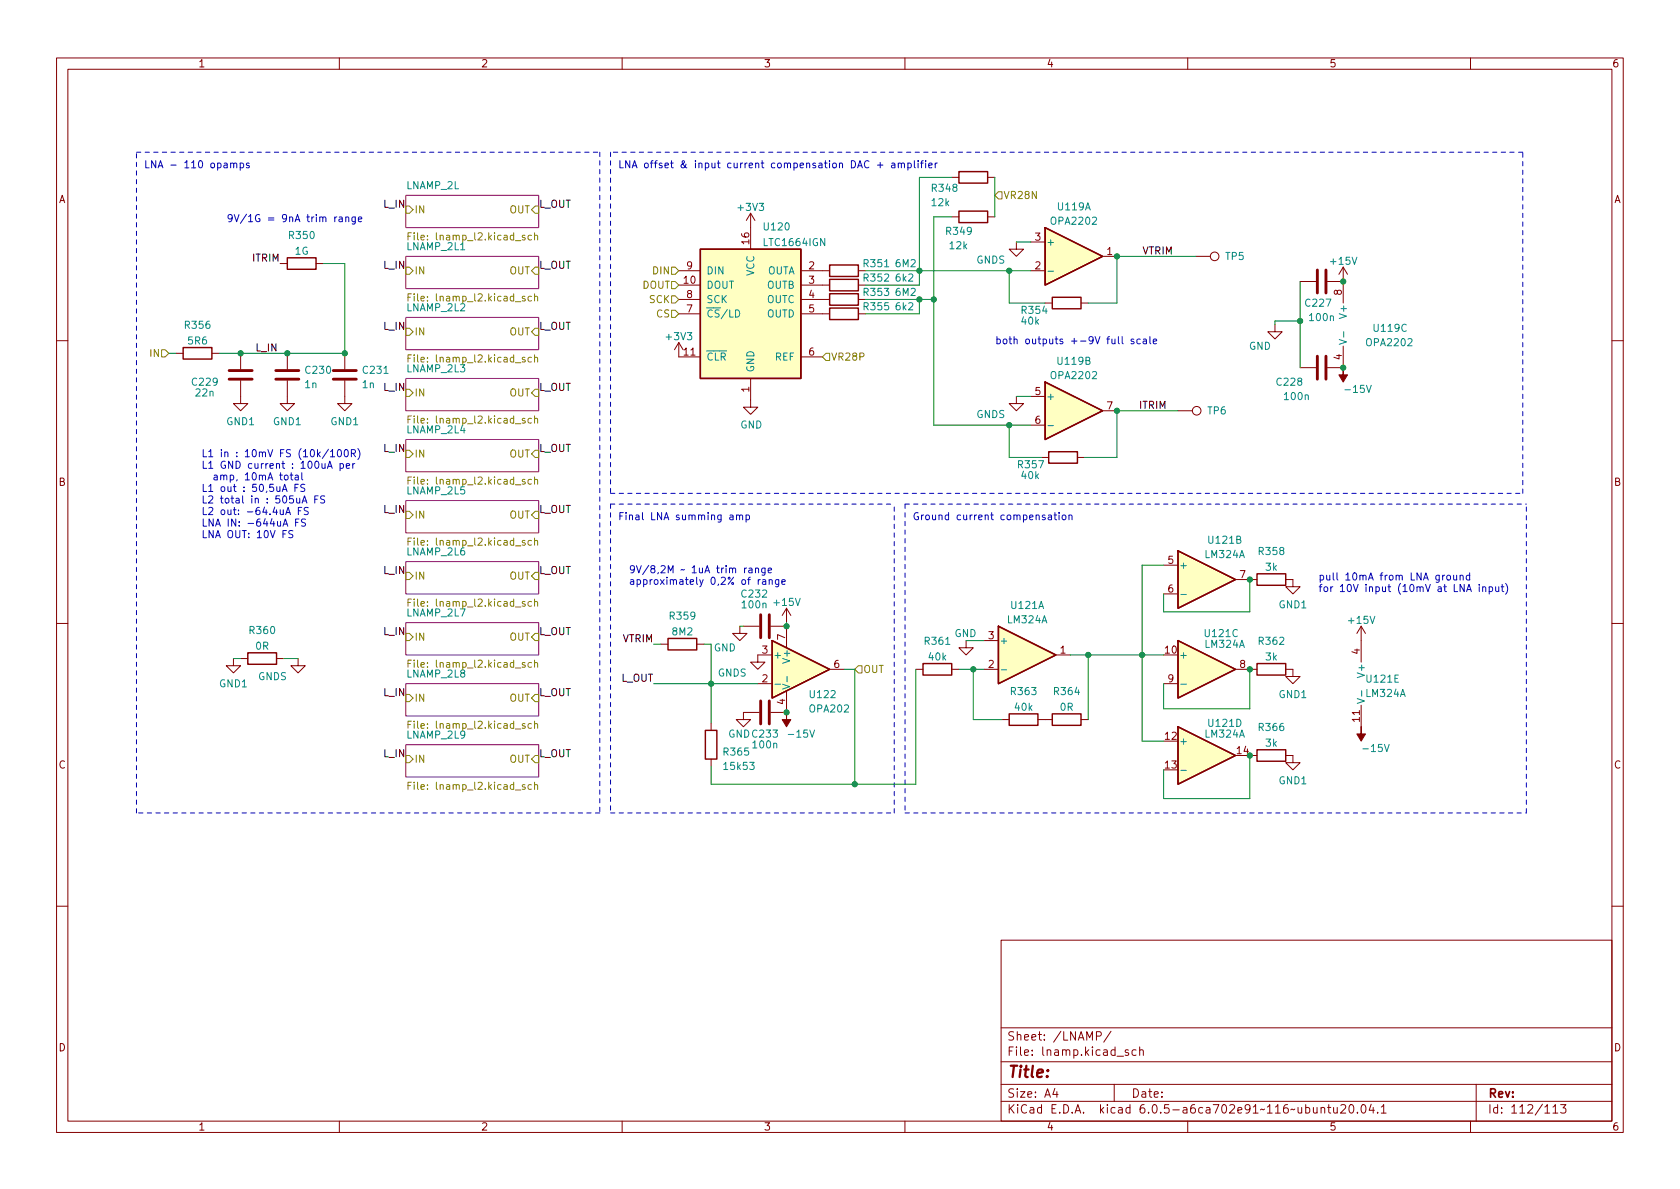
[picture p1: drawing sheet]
<svg xmlns="http://www.w3.org/2000/svg" width="297mm" height="210mm" viewBox="0 0 297 210" stroke-linecap="round" stroke-linejoin="round" font-family="sans-serif">
<g fill="none" stroke="#840000" stroke-width=".18">
<path d="M10 10.2h277v190.1h-277zM12 12.2h273v186.1h-273zM60 10.2v2M110 10.2v2M160 10.2v2M210 10.2v2M260 10.2v2M132.7 37.7l-.7 1.3M132.7 37.7v6.4M132.7 37.7l.8 1.3M168.3 38.3h1.2M168.3 31.4h1.2"/>
<path d="M174.6 38.3h1.3M174.6 31.4h1.3M49.5 46.6h1.3M55.9 46.6h1.2M120 47.9h3.8M120 50.4h3.8M120 53h3.8M120 55.5h3.8M141.6 47.9h5.1M141.6 50.4h5.1M141.6 53h5.1M141.6 55.5h5.1"/>
<path d="M151.8 47.9h1.2M151.8 50.4h1.2M151.8 53h1.2M151.8 55.5h1.2M179.7 42.8v1.3h1.3l-1.3 1.2-1.3-1.2h1.3M182.2 47.9h2.6M182.2 42.8h2.6M184.8 53.6h1.3M191.1 53.6h1.3M194.9 45.3h2.6M211.5 45.3h2.5M225.4 57.4v1.3h1.3l-1.3 1.2-1.2-1.2h1.2"/>
<path d="M229.9 49.8h2.8M234.7 49.8h2.8M237.5 47.2l-.8 1.3M237.5 47.2v6.4M237.5 47.2l.8 1.3M10 60.2h2M31.1 62.5h1.3M37.5 62.5h1.2M42.5 67.3v4.1h1.3l-1.3 1.2-1.2-1.2h1.2M42.5 62.5v2.8M50.8 67.3v4.1h1.3l-1.3 1.2-1.3-1.2h1.3M50.8 62.5v2.8"/>
<path d="M61 67.3v4.1h1.2l-1.2 1.2-1.3-1.2h1.3M61 62.5v2.8M120 60.6l-.7 1.2M120 60.6v2.5h3.8M120 60.6l.8 1.2M132.7 66.9v5.1h1.3l-1.3 1.3-1.3-1.3h1.3M141.6 63.1h3.8M179.7 70.1v1.3h1.3l-1.3 1.2-1.3-1.2h1.3M182.2 70.1h2.6M182.2 75.2h2.6M194.9 72.6h2.6M208.3 72.6h2.5"/>
<path d="M229.9 65h2.8M237.5 61.2v3.8h-2.8M285 60.2h2M184.1 80.9h1.3M190.5 80.9h1.3M205.7 99.9h2.6M10 110.2h2M41.3 116.5v1.2h1.2l-1.2 1.3-1.3-1.3h1.3M42.5 116.5h1.3M48.9 116.5h1.3M52.7 116.5v1.2h1.3l-1.3 1.3-1.3-1.3h1.3M116.8 113.9h1.3"/>
<path d="M123.2 113.9h1.3M130.8 110.7v1.3h1.3l-1.3 1.3-1.3-1.3h1.3M131.4 110.7h2.8M136.3 110.7h2.8v3.8M136.5 115.8h-2.5v1.3h1.3l-1.3 1.3-1.3-1.3h1.3M139.1 107.6l-.8 1.2M139.1 107.6v2.5M139.1 107.6l.7 1.2M146.7 118.4h2.5M161.9 118.4h1.3M168.3 118.4h1.2M170.8 113.3v1.2h1.3l-1.3 1.3-1.3-1.3h1.3"/>
<path d="M174 118.4h2.5M174 113.3h2.5M186.7 115.8h2.5M205.7 105h2.6M218.4 118.4h3.8M218.4 102.5h3.8M227.3 102.5h1.3v1.3h1.3l-1.3 1.2-1.3-1.2h1.3M227.3 118.4h1.3v1.2h1.3l-1.3 1.3-1.3-1.3h1.3M240.7 110.7v6.4M240.7 110.7l-.8 1.3M240.7 110.7l.7 1.3M285 110.2h2"/>
<path d="M125.7 127.9v1.3M125.7 134.2v1.3M134 120.9h2.5M134.2 126h-2.8v1.2h1.3l-1.3 1.3-1.2-1.3h1.2M139.1 122.2v3.8h-2.8M177.2 127.2h1.2M183.5 127.2h2.6M191.1 127.2h1.3M205.7 120.9h2.6M221 133.6h1.2M227.3 133.6h1.3v1.3h1.3l-1.3 1.2-1.3-1.2h1.3M240.7 124.7v3.8"/>
<path d="M10 160.2h2M177 166.3h108v32h-108zM285 160.2h2M60 198.3v2M110 198.3v2M160 198.3v2M177 194.8h108M177 191.8h108M177 187.8h108M177 181.8h108M186.5 192.5l-.4 1h1M186.9 193v1"/>
<path d="M193.9 183.2l.7-.1 .1-.2-.1-.3-.2-.2h-.5v1.5M196.4 182.4l-1.3 1.9M197 191.8v3M199.5 185.7l-.4-.1-.2 .2 .1 .3 .5 .1v.4h-.6M200.9 185.7l-.5-.1-.3 .3v.4l.2 .3h.6M201.5 185.8l.2-.2 .4 .1v.9M201.5 185.1v1.5M210 198.3v2M233.6 196l.2-.2 .3 .1 .1 .9M233.6 195.8v1M234.7 195.8h.6M234.9 195.3v1.3l.4 .2"/>
<path d="M235.8 195.8l.1 1h.3l.2-.1M236.4 195.8v1M237.1 195.5l.5-.2 .3 .2v.3l-.9 1h.9M238.7 195.4l.2-.1a.81 .81 0 0 1 .5 .7 .81 .81 0 0 1-.3 .8h-.1a.81 .81 0 0 1-.6-.6 .81 .81 0 0 1 .3-.8zM240 196.7v.1M240.8 195.5l.2-.2a.81 .81 0 0 1 .6 .7 .81 .81 0 0 1-.3 .8h-.2a.81 .81 0 0 1-.3-1.3zM242.4 195.3l-.3 1h.9M242.8 195.8v1M243.6 196.7v.1M244.2 195.8l.4-.5v1.5M244.2 196.8h.9M260 198.3v2"/>
<path d="M261 191.8v6.5M274.6 195.8l.4-.5v1.5M274.6 196.8h.8M275.9 195.3h1l-.5 .6 .4 .1v.7l-.2 .1h-.5l-.2-.1"/>
<circle cx="214.8" cy="45.3" r=".76"/>
<circle cx="211.6" cy="72.6" r=".76"/>
</g>
<g fill="#fff" stroke="#fff" stroke-width=".18">
<path d="M71.8 131.7h23.4v5.7h-23.4z"/>
<path d="M71.8 120.9h23.4v5.7h-23.4z"/>
<path d="M71.8 110.1h23.4v5.7h-23.4z"/>
<path d="M71.8 66.9h23.4v5.7h-23.4z"/>
<path d="M71.8 56.1h23.4v5.7h-23.4z"/>
<path d="M71.8 77.7h23.4v5.7h-23.4z"/>
<path d="M71.8 45.3h23.4v5.7h-23.4z"/>
<path d="M71.8 34.5h23.4v5.8h-23.4z"/>
<path d="M71.8 88.5h23.4v5.7h-23.4z"/>
<path d="M71.8 99.3h23.4v5.7h-23.4z"/>
</g>
<path d="M71.8 34.5h23.4v5.8h-23.4zM71.8 56.1h23.4v5.7h-23.4zM71.8 45.3h23.4v5.7h-23.4zM71.8 66.9h23.4v5.7h-23.4zM71.8 77.7h23.4v5.7h-23.4zM71.8 88.5h23.4v5.7h-23.4zM71.8 99.3h23.4v5.7h-23.4zM71.8 110.1h23.4v5.7h-23.4zM71.8 131.7h23.4v5.7h-23.4zM71.8 120.9h23.4v5.7h-23.4z" fill="none" stroke="#840084" stroke-width=".18"/>
<g fill="none" stroke="#848400" stroke-width=".18">
<path d="M71.8 36.4h.6l.6 .7-.6 .6h-.6zM94.6 36.4h.6v1.3h-.6l-.6-.6zM176.5 33.9h.7v1.3h-.7l-.6-.7zM71.8 58h.6l.6 .7-.6 .6h-.6zM71.8 47.2h.6l.6 .7-.6 .6h-.6zM72.1 52.6h.5M72.1 41.8h.5M72.7 52h-.6v1.2M72.7 41.2h-.6v1.2M94 52.4h-.4l-.2 .2 .1 .6h.5M94 41.6h-.4l-.2 .2 .1 .6h.5M94.5 52.5l.2-.1h.3l.1 .8"/>
<path d="M94.5 41.7l.2-.1h.3l.1 .8M94.5 41.2v1.2M94.5 52v1.2M94.6 58h.6v1.3h-.6l-.6-.6zM94.6 47.2h.6v1.3h-.6l-.6-.6zM118.7 52.3h.7l.6 .7-.6 .6h-.7zM118.7 49.8h.7l.6 .6-.6 .6h-.7zM118.7 47.2h.7l.6 .7-.6 .6h-.7zM118.7 54.9h.7l.6 .6-.6 .6h-.7zM28.6 61.8h.6l.6 .7-.6 .6h-.6zM71.8 68.8h.6l.6 .7-.6 .6h-.6zM71.8 79.6h.6l.6 .7-.6 .6h-.6z"/>
<path d="M72.1 74.2h.5M72.1 63.4h.5M72.7 73.5h-.6v1.3M72.7 62.8h-.6v1.2M94 74h-.4l-.2 .2 .1 .6h.5M94 63.2h-.4l-.2 .2 .1 .6h.5M94.5 74.1l.2-.1h.3l.1 .8M94.5 63.3l.2-.1h.3l.1 .8M94.5 62.8v1.2M94.5 73.5v1.3M94.6 68.8h.6v1.3h-.6l-.6-.6zM94.6 79.6h.6v1.3h-.6l-.6-.6z"/>
<path d="M146 62.5h.7v1.2h-.7l-.6-.6zM71.8 90.4h.6l.6 .7-.6 .6h-.6zM72.1 84.9h.5M72.1 95.7h.5M72.7 84.3h-.6v1.3M72.7 95.1h-.6v1.3M94 84.8h-.4l-.2 .2 .1 .6h.5M94 95.6h-.4l-.2 .2 .1 .5h.5M94.5 84.9l.2-.1h.3l.1 .8M94.5 95.7l.2-.1h.3l.1 .8M94.5 84.3v1.3M94.5 95.1v1.3"/>
<path d="M94.6 90.4h.6v1.3h-.6l-.6-.6zM71.8 112h.6l.6 .6-.6 .7h-.6zM71.8 101.2h.6l.6 .6-.6 .7h-.6zM72.1 117.3h.5M72.1 106.5h.5M72.7 116.7h-.6v1.3M72.7 105.9h-.6v1.3M94 117.2h-.4l-.2 .2 .1 .5h.5M94 106.4h-.4l-.2 .2 .1 .5h.5M94.5 117.3l.2-.1h.3l.1 .8M94.5 106.5l.2-.1h.3l.1 .8M94.5 105.9v1.3"/>
<path d="M94.5 116.7v1.3M94.6 112h.6v1.3h-.6l-.6-.7zM94.6 101.2h.6v1.3h-.6l-.6-.7zM151.8 117.7h.6v1.3h-.6l-.7-.6zM71.8 133.6h.6l.6 .6-.6 .7h-.6zM71.8 122.8h.6l.6 .6-.6 .7h-.6zM72.1 138.9h.5M72.1 128.1h.5M72.7 138.3h-.6v1.3M72.7 127.5h-.6v1.3M94 138.8l-.4-.1-.2 .3 .1 .5h.5M94 128l-.4-.1-.2 .3 .1 .5h.5"/>
<path d="M94.5 138.9l.2-.2 .3 .1 .1 .8M94.5 128.1l.2-.2 .3 .1 .1 .8M94.5 127.5v1.3M94.5 138.3v1.3M94.6 133.6h.6v1.3h-.6l-.6-.7zM94.6 122.8h.6v1.3h-.6l-.6-.7z"/>
</g>
<g fill="none" stroke="#840000" stroke-width=".25">
<path d="M169.5 37.3h5.1v2.1h-5.1zM169.5 30.3h5.1v2.1h-5.1zM50.8 45.6h5.1v2h-5.1zM123.8 44.1h17.8v22.8h-17.8zM146.7 46.9h5.1v2h-5.1zM146.7 49.4h5.1v2h-5.1zM146.7 54.5h5.1v2h-5.1zM146.7 51.9h5.1v2.1h-5.1zM184.8 40.3l10.1 5-10.1 5.1zM186.1 52.6h5v2h-5zM32.4 61.5h5.1v2h-5.1zM184.8 67.6l10.1 5-10.1 5.1z"/>
<path d="M185.4 79.9h5.1v2h-5.1zM208.3 97.4l10.1 5.1-10.1 5.1zM43.8 115.4h5.1v2.1h-5.1zM118.1 112.9h5.1v2h-5.1zM136.5 113.3l10.2 5.1-10.2 5zM163.2 117.3h5.1v2.1h-5.1zM176.5 110.7l10.2 5.1-10.2 5.1zM208.3 113.3l10.1 5.1-10.1 5zM222.2 117.3h5.1v2.1h-5.1zM222.2 101.5h5.1v2h-5.1zM124.7 129.2h2v5h-2zM178.4 126.2h5.1v2.1h-5.1z"/>
<path d="M186.1 126.2h5v2.1h-5zM208.3 128.5l10.1 5.1-10.1 5.1zM222.2 132.6h5.1v2h-5.1z"/>
</g>
<g fill="#ffffc2" stroke="#ffffc2" stroke-width=".18">
<path d="M208.3 113.3l10.1 5.1-10.1 5z"/>
<path d="M176.5 110.7l10.2 5.1-10.2 5.1z"/>
<path d="M123.8 44.1h17.8v22.8h-17.8z"/>
<path d="M184.8 67.6l10.1 5-10.1 5.1z"/>
<path d="M208.3 128.5l10.1 5.1-10.1 5.1z"/>
<path d="M208.3 97.4l10.1 5.1-10.1 5.1z"/>
<path d="M184.8 40.3l10.1 5-10.1 5.1z"/>
<path d="M136.5 113.3l10.2 5.1-10.2 5z"/>
</g>
<g fill="none" stroke="#008484" stroke-width=".18">
<path d="M185.3 48h1M237.6 58.6v1M185.3 75.3h1M236.8 60l1.3 .5-1.3 .4M139.2 119.6v1M177 118.4h1M208.8 105.1h1M137 121h1M138.4 121l1.2 .4-1.2 .4M208.8 121h1M208.8 136.2h1M240 123.5l1.2 .5-1.2 .4"/>
<path d="M240.8 122.1v1"/>
</g>
<g fill="#840000" stroke="#840000" stroke-width=".18">
<path d="M139.1 126v1.2h.7l-.7 1.3-.8-1.3h.8z"/>
<path d="M237.5 65v1.3h.8l-.8 1.3-.8-1.3h.8z"/>
<path d="M240.7 128.5v1.3h.7l-.7 1.3-.8-1.3h.8z"/>
</g>
<g fill="none" stroke="#840000" stroke-width=".51">
<path d="M232.9 47.7v4.1M234.4 47.7v4.1M40.5 67.1h4.1M40.5 65.5h4.1M48.8 67.1h4M48.8 65.5h4M58.9 67.1h4.1M58.9 65.5h4.1M232.9 63v4.1M234.4 63v4.1M134.5 108.7v4.1M136 108.7v4.1"/>
<path d="M134.5 123.9v4.1M136 123.9v4.1"/>
</g>
<g fill="none" stroke="#0000c2" stroke-width=".18">
<path d="M40.8 29l.2-.2 .3 .1v.8M40.8 28.8v.9M41.3 29l.2-.2 .3 .1 .1 .8M42.5 28.9l.3-.1 .3 .3-.1 .5h-.5M42.5 28.8v1.3M44 28.9l-.3-.1-.1 .2v.2l.4 .1v.3h-.4M59.2 38.4v.8M59.6 38.4l-.4 .2M60 38.4h.5v.8M60.5 38.7h-.4l-.2 .2 .2 .3 .4-.1M61.1 38.5l.2-.1h.3l.1 .8M61.1 38.4v.8"/>
<path d="M62.8 38.4v1l-.2 .2h-.3M62.8 38.4h-.3l-.3 .2 .1 .5h.5M63.4 38.8l.6-.1-.1-.3h-.4l-.1 .1v.6h.5M155.1 29.2h1M155.6 28.7v1M157.7 28.9h.5v.8M158.2 29.1l-.4 .1-.2 .2 .2 .3 .4-.1M158.8 29l.2-.2 .3 .1 .1 .8M158.8 28.8v.9M159.4 29l.2-.2 .3 .1v.8M160.5 28.9l.4-.1 .2 .3-.1 .5h-.5M160.5 28.8v1.3"/>
<path d="M161.7 28.4v1.1l.2 .2M162.3 28.4v.1M162.3 28.8v.9M162.8 28.8h.4M163.2 28.4l-.3 .2v1.1M163.7 28.4v.1M163.7 28.8v.9M164.2 29.3l.6-.2v-.2l-.4-.1-.2 .2 .1 .6h.5M165.4 28.8v.9M165.7 28.8l-.3 .3M197.7 59.5v1.1l.2 .2M198.4 59.5v1.1l.2 .2"/>
<path d="M203.3 59.5v1.1l.2 .2M58.1 79.4l-1.1 1.7M58.4 79.9l.4-.4v1.3M59.8 79.6l.1-.1a.68 .68 0 0 1 .5 .6 .68 .68 0 0 1-.5 .7l-.1-.1-.2-.4zM61 79.6l.2-.1a.68 .68 0 0 1 .4 .6 .68 .68 0 0 1-.4 .7l-.2-.1-.1-.4zM63.3 79.3a1.46 1.46 0 0 1 0 2M200.5 60h-.3l-.2 .1v.2l.5 .1v.3h-.5M201.6 60h-.3l-.3 .2 .1 .5h.5M202.2 60h.4l.1 .8M202.7 60.3h-.4l-.2 .2 .2 .3 .4-.1M203.9 60.4l.6-.1v-.3h-.4l-.2 .1 .1 .6h.5M50.4 84.1l.3-.1 .2 .3v.3l-.2 .3-.3-.1-.1-.2z"/>
<path d="M50.5 91l.4-1.3 .5 1.3M50.6 90.6h.6M51.3 84h.5M51.5 83.6v1.1l.3 .2M51.8 93.9l-.5-.1-.2 .1v.4l.6 .2 .1 .3-.3 .3-.4-.1M52.1 86.2h.5M52.2 84.1h.5l.1 .8M52.3 92.4h.4M52.8 84.3l-.5 .1-.2 .2 .2 .3 .5-.1M52.8 85.6h-.7v1.3M52.8 90.3h.4M52.9 91.8h-.6v1.2"/>
<path d="M53.4 83.6v1.1l.1 .2M53.4 89.7h-.6v1.3M53.4 89l.4-1.3 .5 1.3M53.5 88.6h.6M53.9 85.7l-.5-.1-.2 .2v.3l.6 .3 .1 .3-.2 .2-.5-.1M54 91.8h-.5l-.1 .1v.4l.5 .2 .1 .3-.2 .2h-.5M54.5 89.8l-.5-.1-.2 .3 .1 .3 .5 .2v.4l-.1 .1-.5-.1M55.7 88.3h.4M56.3 87.7h-.6v1.3M57.4 87.7h-.5l-.2 .1v.4l.6 .2 .1 .3-.2 .3-.5-.1M57.9 82.8l.4-1.2 .4 1.2M58 82.5h.6"/>
<path d="M58.4 80.8h.8M60.1 82h.4l.2 .2-.1 .6h-.5M60.1 82v1.2M61.2 82.4l.6-.1v-.3h-.4l-.2 .2 .1 .6h.5M62.1 80.2l.6-.1 .2-.2-.1-.3-.7-.1v1.3M62.4 82v.8M62.4 80.2l.5 .6M62.7 82l-.3 .2M129.1 91.1h.5v.8M129.6 91.4h-.4l-.2 .2 .2 .3h.4M130.2 91.2l.2-.1h.3l.1 .8M130.2 91.1v.8"/>
<path d="M130.8 91.2l.1-.1h.3l.1 .8M131.9 91.1h.4l.2 .2-.1 .6h-.5M131.9 91.1v1.2M185.4 91.1h.5v.8M185.9 91.4h-.4l-.2 .2 .2 .3h.4M186.3 91.1h.5M186.5 90.6v1.1l.3 .2M187.3 90.6v.2M187.3 91.1v.8M187.9 91.2l.1-.1 .4 .1 .1 .5-.2 .2h-.3l-.1-.1zM189 91.2l.2-.1h.3v.8M189 91.1v.8"/>
<path d="M132 100.5l-.4 .2M132.4 100.5h.5l.1 .8M133 100.8h-.5l-.1 .2 .1 .3 .5-.1M133.6 100.6l.2-.1h.3v.8M133.6 100.5v.8M134.4 102.5l-.3 .2M134.8 102.6h.5l.1 .7M135.3 100.5v1l-.3 .2h-.3M135.3 100.5h-.4l-.2 .2 .1 .5h.5M135.4 102.8l-.4 .1-.2 .1 .2 .3h.4M135.8 100.9l.6-.1v-.3h-.4l-.2 .1 .1 .6h.5M136 102.6l.2-.1 .3 .1v.7"/>
<path d="M136 102.5v.8M137.7 102.5v1l-.3 .3-.3-.1M137.7 102.6l-.4-.1-.2 .2 .1 .6h.5M138.2 102.9l.6-.1v-.2l-.4-.1-.2 .2 .1 .6h.5M255.4 101.7l-.3 .3M255.9 101.8l.1-.1 .4 .1 .1 .5-.2 .2-.3 .1-.1-.2zM257 101.7l.1 .8 .3 .1 .2-.2M257.6 101.7v.9M258.2 101.8l.1-.1 .3 .1 .1 .8M258.2 101.7v.9M259.3 104.6l.4-1.3 .5 1.3M259.9 101.8l-.4-.1-.3 .3 .2 .5h.5"/>
<path d="M259.9 101.3v1.3M261.5 103.3v.2M261.5 103.8v.8M262.2 103.9l.1-.1h.3l.1 .8M262.2 103.8v.8M263.3 103.8h.4l.2 .2-.1 .6h-.5M263.3 103.8v1.2M264.4 103.8l.1 .8h.3l.2-.1M265 103.8v.8M265.4 103.8h.5M265.6 103.3v1.1l.3 .2M266.2 103.2a1.46 1.46 0 0 1 0 1.9"/>
</g>
<g fill="none" stroke="#0000c2" stroke-width=".18" stroke-dasharray=".8 .8">
<path d="M24.1 26.9h81.9M106 26.9v116.9M107.9 26.9v60.3M269.2 26.9h-161.3M107.9 87.2h161.3M107.9 89.1h50.2M107.9 89.1v54.7M160 89.1h109.9M160 89.1v54.7M269.2 87.2v-60.3M24.1 143.8v-116.9M106 143.8h-81.9"/>
<path d="M107.9 143.8h50.2M158.1 143.8v-54.7M160 143.8h109.9M269.9 143.8v-54.7"/>
</g>
<g fill="none" stroke="#008400" stroke-width=".18">
<path d="M168.3 31.4h-5.7v19h-9.6M168.3 38.3h-3.2v36.9h17.1M175.9 31.4v6.9M57.1 46.6h3.9v15.9h-22.3M153 53h12.1M153 47.9h29.2M162.6 53v2.5h-9.6M178.4 47.9v5.7h6.4M179.7 42.8h2.5M211.5 45.3h-14v8.3h-5.1M229.9 49.8v15.2M229.9 56.8h-4.5v.6"/>
<path d="M29.8 62.5h1.3M178.4 75.2v5.7h5.7M179.7 70.1h2.5M208.3 72.6h-10.8v8.3h-5.7M205.7 99.9h-3.8v31.2h3.8M41.3 116.5h1.2M50.2 116.5h2.5M115.6 113.9h1.2M124.5 113.9h1.2v14M130.8 110.7h.6M139.1 110.1v.6M149.2 118.4h1.9v20.3"/>
<path d="M161.9 118.4v20.3h-36.2v-3.2M169.5 118.4h4.5M170.8 113.3h3.2M172.1 118.4v8.8h5.1M189.2 115.8h16.5M192.4 115.8v11.4M221 118.4v6.9h-15.3v-4.4M221 102.5v5.7h-15.3v-3.2M115.6 120.9h18.4M221 133.6v7.6h-15.3v-5.1"/>
</g>
<g fill="#008400" stroke="#008400" stroke-width=".18">
<circle cx="42.5" cy="62.5" r=".46"/>
<circle cx="50.8" cy="62.5" r=".46"/>
<circle cx="61" cy="62.5" r=".46"/>
<circle cx="139.1" cy="110.7" r=".46"/>
<circle cx="139.1" cy="126" r=".46"/>
<circle cx="125.7" cy="120.9" r=".46"/>
<circle cx="178.4" cy="75.2" r=".46"/>
<circle cx="192.4" cy="115.8" r=".46"/>
<circle cx="201.9" cy="115.8" r=".46"/>
<circle cx="172.1" cy="118.4" r=".46"/>
<circle cx="221" cy="118.4" r=".46"/>
<circle cx="221" cy="133.6" r=".46"/>
<circle cx="221" cy="102.5" r=".46"/>
<circle cx="229.9" cy="56.8" r=".46"/>
<circle cx="197.5" cy="45.3" r=".46"/>
<circle cx="197.5" cy="72.6" r=".46"/>
<circle cx="237.5" cy="65" r=".46"/>
<circle cx="237.5" cy="49.8" r=".46"/>
<circle cx="162.6" cy="53" r=".46"/>
<circle cx="178.4" cy="47.9" r=".46"/>
<circle cx="165.1" cy="53" r=".46"/>
<circle cx="162.6" cy="47.9" r=".46"/>
<circle cx="151.1" cy="138.7" r=".46"/>
</g>
<text font-size="2.8" fill="#840000" x="178" y="190.6">Title:</text>
<g font-size="2.1" fill="#840000">
<text x="178" y="184">Sheet: /LNAMP/</text>
<text x="178" y="186.7">File: lnamp.kicad_sch</text>
<text x="178" y="196.9">KiCad E.D.A. kicad 6.0.5-a6ca702e91~116~ubuntu20.04.1</text>
<text x="178" y="194.1">Size: A4</text>
<text x="200" y="194.1">Date:</text>
<text x="263" y="194.1">Rev:</text>
<text x="263" y="196.9">Id: 112/113</text>
</g>
<g font-size="1.8" fill="#840000">
<text x="35" y="11.9">1</text>
<text x="85" y="11.9">2</text>
<text x="135" y="11.9">3</text>
<text x="185" y="11.9">4</text>
<text x="235" y="11.9">5</text>
<text x="285" y="11.9">6</text>
<text x="10.3" y="35.9">A</text>
<text x="285.3" y="35.9">A</text>
<text x="121.4" y="47.6">9</text>
<text x="132.5" y="43.1" transform="rotate(-90 132.5 43.1)">16</text>
<text x="143" y="47.6">2</text>
<text x="183" y="47.6">2</text>
<text x="183" y="42.5">3</text>
<text x="195.7" y="45.1">1</text>
<text x="120.9" y="50.2">10</text>
<text x="121.4" y="52.7">8</text>
<text x="143" y="50.2">3</text>
<text x="143" y="52.7">4</text>
<text x="237.2" y="52.2" transform="rotate(-90 237.2 52.2)">8</text>
<text x="121.4" y="55.2">7</text>
<text x="143" y="55.2">5</text>
<text x="120.9" y="62.9">11</text>
<text x="143" y="62.9">6</text>
<text x="237.2" y="63.6" transform="rotate(-90 237.2 63.6)">4</text>
<text x="132.5" y="69.3" transform="rotate(-90 132.5 69.3)">1</text>
<text x="183" y="69.8">5</text>
<text x="183" y="74.9">6</text>
<text x="195.7" y="72.4">7</text>
<text x="10.3" y="85.9">B</text>
<text x="285.3" y="85.9">B</text>
<text x="206.5" y="99.7">5</text>
<text x="206.5" y="104.8">6</text>
<text x="219.2" y="102.2">7</text>
<text x="138.8" y="113.1" transform="rotate(-90 138.8 113.1)">7</text>
<text x="174.8" y="113">3</text>
<text x="134.8" y="115.6">3</text>
<text x="147.5" y="118.1">6</text>
<text x="174.8" y="118.1">2</text>
<text x="187.5" y="115.6">1</text>
<text x="206" y="115.6">10</text>
<text x="219.2" y="118.1">8</text>
<text x="240.4" y="115.7" transform="rotate(-90 240.4 115.7)">4</text>
<text x="134.8" y="120.6">2</text>
<text x="138.8" y="124.6" transform="rotate(-90 138.8 124.6)">4</text>
<text x="206.5" y="120.6">9</text>
<text x="206" y="130.8">12</text>
<text x="240.4" y="127.6" transform="rotate(-90 240.4 127.6)">11</text>
<text x="10.3" y="135.9">C</text>
<text x="206" y="135.9">13</text>
<text x="218.7" y="133.3">14</text>
<text x="285.3" y="135.9">C</text>
<text x="10.3" y="185.9">D</text>
<text x="285.3" y="185.9">D</text>
<text x="35" y="199.9">1</text>
<text x="85" y="199.9">2</text>
<text x="135" y="199.9">3</text>
<text x="185" y="199.9">4</text>
<text x="235" y="199.9">5</text>
<text x="285" y="199.9">6</text>
</g>
<g font-size="1.8" fill="#0000c2">
<text x="25.4" y="29.7">LNA - 110 opamps</text>
<text x="109.2" y="29.7">LNA offset &amp; input current compensation DAC + amplifier</text>
<text x="40" y="39.3">9V/1G = 9nA trim range</text>
<text x="175.9" y="60.9">both outputs +-9V full scale</text>
<text x="35.6" y="80.8">L1 in : 10mV FS (10k/100R)</text>
<text x="35.6" y="82.9">L1 GND current : 100uA per</text>
<text x="35.6" y="87">L1 out : 50,5uA FS</text>
<text x="35.6" y="89">L2 total in : 505uA FS</text>
<text x="36.5" y="84.9">amp, 10mA total</text>
<text x="35.6" y="91.1">L2 out: -64.4uA FS</text>
<text x="35.6" y="93.1">LNA IN: -644uA FS</text>
<text x="35.6" y="95.1">LNA OUT: 10V FS</text>
<text x="109.2" y="92">Final LNA summing amp</text>
<text x="161.3" y="92">Ground current compensation</text>
<text x="111.1" y="101.4">9V/8,2M ~ 1uA trim range</text>
<text x="111.1" y="103.4">approximately 0,2% of range</text>
<text x="233" y="102.6">pull 10mA from LNA ground</text>
<text x="233" y="104.7">for 10V input (10mV at LNA input)</text>
</g>
<g font-size="1.8" fill="#008484">
<text x="71.9" y="33.4">LNAMP_2L</text>
<text x="164.9" y="33.9">R348</text>
<text x="130.6" y="37.3">+3V3</text>
<text x="135.2" y="40.7">U120</text>
<text x="164.8" y="36.4">12k</text>
<text x="167.4" y="41.5">R349</text>
<text x="186" y="39.7">OPA2202</text>
<text x="187.1" y="37.2">U119A</text>
<text x="51.2" y="42.3">R350</text>
<text x="52.2" y="45">1G</text>
<text x="72" y="44.2">LNAMP_2L1</text>
<text x="135.2" y="43.5">LTC1664IGN</text>
<text x="152.8" y="47.2">R351</text>
<text x="158.4" y="47.2">6M2</text>
<text x="168" y="44.1">12k</text>
<text x="172.6" y="46.6">GNDS</text>
<text x="184.9" y="43.4">+</text>
<text x="216.7" y="46">TP5</text>
<text x="235.4" y="46.8">+15V</text>
<text x="124.8" y="51">DOUT</text>
<text x="124.8" y="53.6">SCK</text>
<text x="124.8" y="48.5">DIN</text>
<text x="133.3" y="48.8" transform="rotate(-90 133.3 48.8)">VCC</text>
<text x="135.6" y="48.5">OUTA</text>
<text x="135.6" y="51">OUTB</text>
<text x="135.6" y="53.6">OUTC</text>
<text x="152.8" y="49.8">R352</text>
<text x="152.8" y="52.3">R353</text>
<text x="158.4" y="52.3">6M2</text>
<text x="158.4" y="49.8">6k2</text>
<text x="32.8" y="58.1">R356</text>
<text x="72" y="55">LNAMP_2L2</text>
<text x="124.8" y="56.1">~{CS}/LD</text>
<text x="135.6" y="56.1">OUTD</text>
<text x="152.8" y="54.9">R355</text>
<text x="158.4" y="54.9">6k2</text>
<text x="180.7" y="57.4">40k</text>
<text x="180.8" y="55.5">R354</text>
<text x="230.9" y="54.2">C227</text>
<text x="231.7" y="56.8">100n</text>
<text x="238.1" y="55.9" transform="rotate(-90 238.1 55.9)">V+</text>
<text x="243" y="58.7">U119C</text>
<text x="33.3" y="60.9">5R6</text>
<text x="72" y="65.8">LNAMP_2L3</text>
<text x="117.9" y="60.1">+3V3</text>
<text x="124.8" y="63.7">~{CLR}</text>
<text x="133.3" y="65.9" transform="rotate(-90 133.3 65.9)">GND</text>
<text x="137.1" y="63.7">REF</text>
<text x="187.1" y="64.5">U119B</text>
<text x="220.8" y="61.8">GND</text>
<text x="241.8" y="61.2">OPA2202</text>
<text x="34.1" y="68.2">C229</text>
<text x="34.7" y="70.1">22n</text>
<text x="53.9" y="68.6">1n</text>
<text x="54.1" y="66.1">C230</text>
<text x="64.1" y="68.6">1n</text>
<text x="64.3" y="66.1">C231</text>
<text x="184.9" y="70.7">+</text>
<text x="186" y="67">OPA2202</text>
<text x="225.9" y="68.2">C228</text>
<text x="227.2" y="70.7">100n</text>
<text x="238.2" y="69.5">-15V</text>
<text x="40.1" y="75.2">GND1</text>
<text x="48.3" y="75.2">GND1</text>
<text x="58.5" y="75.2">GND1</text>
<text x="72" y="76.6">LNAMP_2L4</text>
<text x="130.9" y="75.8">GND</text>
<text x="172.6" y="73.9">GNDS</text>
<text x="213.5" y="73.3">TP6</text>
<text x="180.1" y="82.8">R357</text>
<text x="72" y="87.4">LNAMP_2L5</text>
<text x="180.7" y="84.7">40k</text>
<text x="72" y="98.2">LNAMP_2L6</text>
<text x="208.4" y="100.6">+</text>
<text x="213.1" y="98.7">LM324A</text>
<text x="213.8" y="96.1">U121B</text>
<text x="222.7" y="98.1">R358</text>
<text x="223.8" y="100.9">3k</text>
<text x="131.2" y="105.7">C232</text>
<text x="131.3" y="107.6">100n</text>
<text x="137" y="107.1">+15V</text>
<text x="178.9" y="107.7">U121A</text>
<text x="226.1" y="107.6">GND1</text>
<text x="44.2" y="112.1">R360</text>
<text x="72" y="109">LNAMP_2L7</text>
<text x="118.5" y="109.6">R359</text>
<text x="118.9" y="112.3">8M2</text>
<text x="168.7" y="112.6">GND</text>
<text x="176.7" y="113.9">+</text>
<text x="178.2" y="110.2">LM324A</text>
<text x="213.1" y="112.6">U121C</text>
<text x="238.6" y="110.3">+15V</text>
<text x="45.2" y="114.9">0R</text>
<text x="72" y="119.8">LNAMP_2L8</text>
<text x="126.2" y="115.2">GND</text>
<text x="126.9" y="119.6">GNDS</text>
<text x="136.7" y="116.5">+</text>
<text x="139.7" y="116.9" transform="rotate(-90 139.7 116.9)">V+</text>
<text x="163.6" y="114">R361</text>
<text x="164.3" y="116.8">40k</text>
<text x="208.4" y="116.5">+</text>
<text x="213.1" y="114.5">LM324A</text>
<text x="222.7" y="114">R362</text>
<text x="223.8" y="116.8">3k</text>
<text x="241.3" y="119.4" transform="rotate(-90 241.3 119.4)">V+</text>
<text x="38.8" y="121.5">GND1</text>
<text x="45.6" y="120.3">GNDS</text>
<text x="143.2" y="126">OPA202</text>
<text x="143.3" y="123.4">U122</text>
<text x="178.9" y="122.9">R363</text>
<text x="179.5" y="125.7">40k</text>
<text x="186.5" y="122.9">R364</text>
<text x="187.5" y="125.7">0R</text>
<text x="226.1" y="123.4">GND1</text>
<text x="241.6" y="123.2">LM324A</text>
<text x="241.7" y="120.7">U121E</text>
<text x="72" y="130.6">LNAMP_2L9</text>
<text x="128.7" y="130.4">GND C233</text>
<text x="139.7" y="130.4">-15V</text>
<text x="208.4" y="131.7">+</text>
<text x="213.1" y="130.4">LM324A</text>
<text x="213.8" y="128.5">U121D</text>
<text x="222.7" y="129.3">R366</text>
<text x="128.1" y="133.6">R365</text>
<text x="128.2" y="136.1">15k53</text>
<text x="133.2" y="132.3">100n</text>
<text x="223.8" y="132">3k</text>
<text x="241.3" y="133">-15V</text>
<text x="226.1" y="138.7">GND1</text>
</g>
<g font-size="1.8" fill="#848400">
<text x="177.4" y="35.2">VR28N</text>
<text x="73.2" y="37.7">IN</text>
<text x="90.1" y="37.7">OUT</text>
<text x="73.2" y="42.5">File: lnamp_l2.kicad_sch</text>
<text x="73.2" y="53.3">File: lnamp_l2.kicad_sch</text>
<text x="73.2" y="48.5">IN</text>
<text x="90.1" y="48.5">OUT</text>
<text x="113.5" y="51">DOUT</text>
<text x="114.8" y="53.6">SCK</text>
<text x="115.5" y="48.5">DIN</text>
<text x="73.2" y="59.3">IN</text>
<text x="90.1" y="59.3">OUT</text>
<text x="116.1" y="56.1">CS</text>
<text x="26.6" y="63.1">IN</text>
<text x="73.2" y="64.1">File: lnamp_l2.kicad_sch</text>
<text x="146.9" y="63.7">VR28P</text>
<text x="73.2" y="70.1">IN</text>
<text x="90.1" y="70.1">OUT</text>
<text x="73.2" y="74.9">File: lnamp_l2.kicad_sch</text>
<text x="73.2" y="80.9">IN</text>
<text x="90.1" y="80.9">OUT</text>
<text x="73.2" y="85.7">File: lnamp_l2.kicad_sch</text>
<text x="73.2" y="91.7">IN</text>
<text x="90.1" y="91.7">OUT</text>
<text x="73.2" y="96.5">File: lnamp_l2.kicad_sch</text>
<text x="73.2" y="107.3">File: lnamp_l2.kicad_sch</text>
<text x="73.2" y="102.5">IN</text>
<text x="90.1" y="102.5">OUT</text>
<text x="73.2" y="113.3">IN</text>
<text x="90.1" y="113.3">OUT</text>
<text x="73.2" y="118.1">File: lnamp_l2.kicad_sch</text>
<text x="152.6" y="119">OUT</text>
<text x="73.2" y="124.1">IN</text>
<text x="90.1" y="124.1">OUT</text>
<text x="73.2" y="128.9">File: lnamp_l2.kicad_sch</text>
<text x="73.2" y="134.9">IN</text>
<text x="90.1" y="134.9">OUT</text>
<text x="73.2" y="139.7">File: lnamp_l2.kicad_sch</text>
</g>
<g font-size="1.8">
<text x="67.9" y="36.7">L_IN</text>
<text x="95.2" y="36.7">L_OUT</text>
<text x="44.7" y="46.3">ITRIM</text>
<text x="67.9" y="47.5">L_IN</text>
<text x="95.2" y="47.5">L_OUT</text>
<text x="201.9" y="45">VTRIM</text>
<text x="67.9" y="58.3">L_IN</text>
<text x="95.2" y="58.3">L_OUT</text>
<text x="45.1" y="62.1">L_IN</text>
<text x="67.9" y="69.1">L_IN</text>
<text x="95.2" y="69.1">L_OUT</text>
<text x="201.3" y="72.3">ITRIM</text>
<text x="67.9" y="79.9">L_IN</text>
<text x="95.2" y="79.9">L_OUT</text>
<text x="67.9" y="90.7">L_IN</text>
<text x="95.2" y="90.7">L_OUT</text>
<text x="67.9" y="101.5">L_IN</text>
<text x="95.2" y="101.5">L_OUT</text>
<text x="67.9" y="112.3">L_IN</text>
<text x="95.2" y="112.3">L_OUT</text>
<text x="110.1" y="113.6">VTRIM</text>
<text x="67.9" y="123.1">L_IN</text>
<text x="95.2" y="123.1">L_OUT</text>
<text x="109.8" y="120.5">L_OUT</text>
<text x="67.9" y="133.9">L_IN</text>
<text x="95.2" y="133.9">L_OUT</text>
</g>
</svg>
